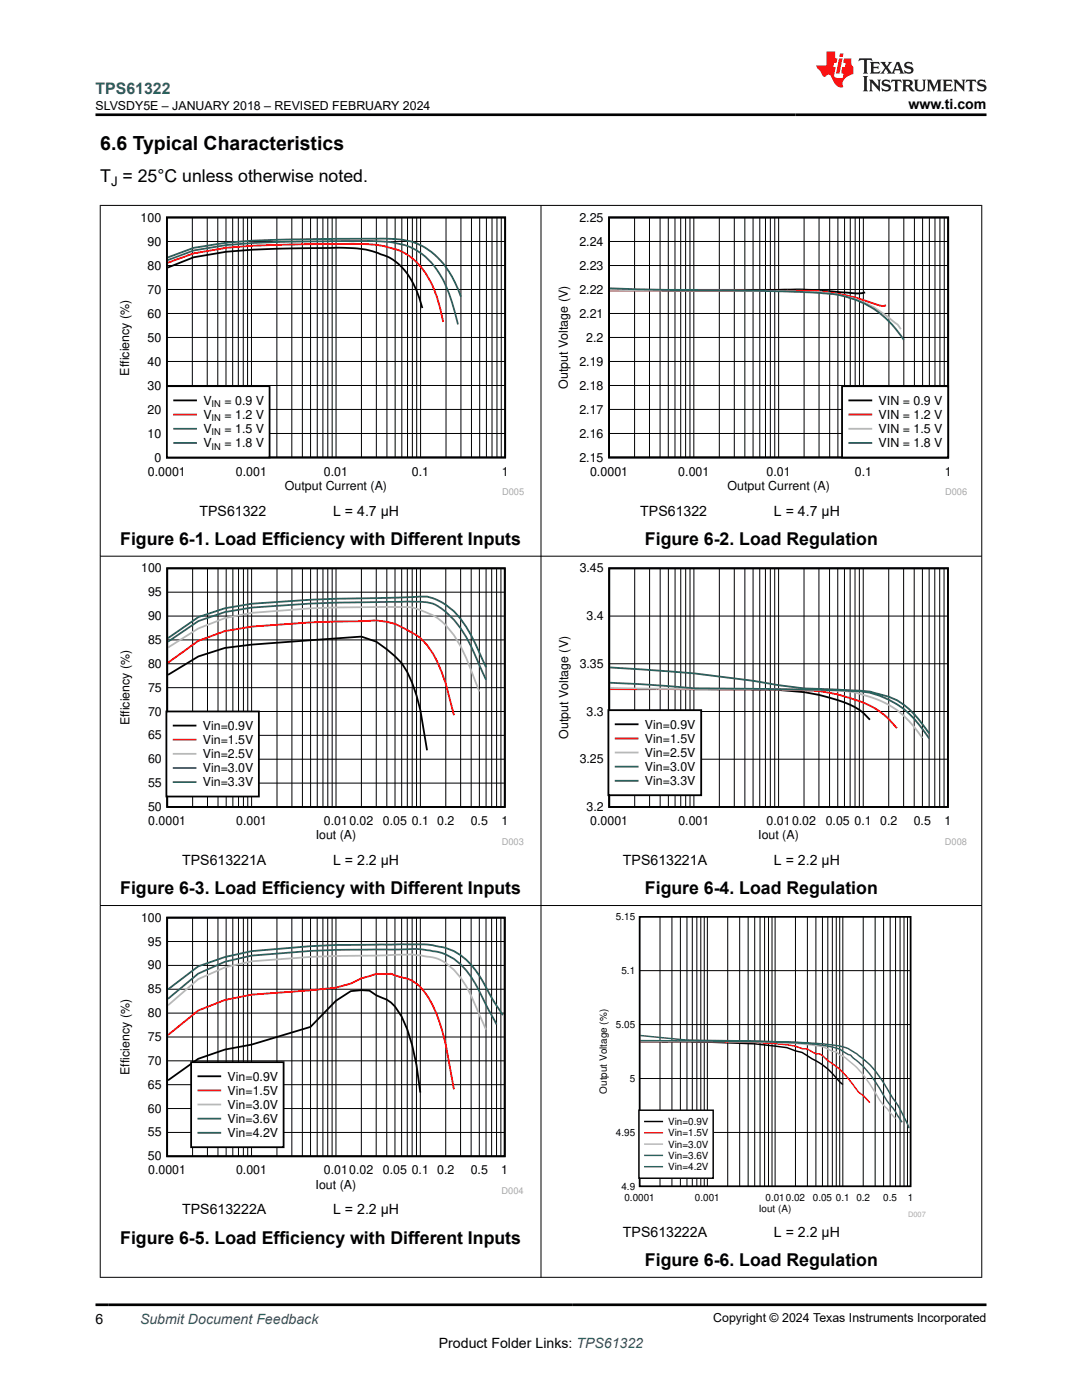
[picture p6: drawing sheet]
<svg xmlns="http://www.w3.org/2000/svg" width="216mm" height="279mm" viewBox="0 0 216 279" stroke-linecap="round" stroke-linejoin="round" font-family="sans-serif">
<path d="M33.3 43.4h67.5v47.9h-67.5zM33.5 53.4l5.1-2.1a103.4 103.4 0 0 1 19.6-1.7l6.5-.1a28.5 28.5 0 0 1 10.7 1 11 11 0 0 1 7.1 6.1l1.2 2.9 .6 2" fill="none" stroke="#000" stroke-width=".36"/>
<g fill="none" stroke="#000" stroke-width=".2">
<path d="M33.3 57.8h67.5M33.3 53h67.5M33.3 48.2h67.5M38.4 43.4v47.9M41.4 43.4v47.9M43.5 43.4v47.9M45.1 43.4v47.9M46.4 43.4v47.9M47.6 43.4v47.9M48.5 43.4v47.9M49.4 43.4v47.9M50.2 43.4v47.9"/>
<path d="M55.2 43.4v47.9M58.2 43.4v47.9M60.3 43.4v47.9M62 43.4v47.9M63.3 43.4v47.9M64.4 43.4v47.9M65.4 43.4v47.9M66.3 43.4v47.9M67.1 43.4v47.9M72.1 43.4v47.9M75.1 43.4v47.9M77.2 43.4v47.9"/>
<path d="M78.8 43.4v47.9M80.2 43.4v47.9M81.3 43.4v47.9M82.3 43.4v47.9M83.1 43.4v47.9M83.9 43.4v47.9M89 43.4v47.9M92 43.4v47.9M94.1 43.4v47.9M95.7 43.4v47.9M97.1 43.4v47.9M98.2 43.4v47.9"/>
<path d="M99.2 43.4v47.9M100 43.4v47.9M33.3 76.9h67.5M33.3 72.1h67.5M33.3 67.3h67.5M33.3 62.6h67.5M33.3 86.5h67.5M33.3 81.7h67.5"/>
</g>
<path d="M33.5 52.4l5.1-1.8a101.1 101.1 0 0 1 19.6-1.8l6.5-.1a68.2 68.2 0 0 1 11.9 .4 11.9 11.9 0 0 1 6.5 3.2 19 19 0 0 1 4.7 9.1l.6 2.9" fill="none" stroke="#f00" stroke-width=".36"/>
<path d="M33.5 51.9l5.1-1.9a107.5 107.5 0 0 1 19.6-1.8l10.7-.1a58.6 58.6 0 0 1 10 .4 12.1 12.1 0 0 1 8.9 6.3 32.5 32.5 0 0 1 3.6 9.9" fill="none" stroke="#295c75" stroke-width=".36"/>
<path d="M33.5 51.4l5.1-1.9a116.5 116.5 0 0 1 22-1.7l10.6-.1a50.6 50.6 0 0 1 10.7 .5 14.1 14.1 0 0 1 8.9 8.2l1.2 2.8" fill="none" stroke="#286b48" stroke-width=".36"/>
<path d="M33.3 77.1h20.5v14.2h-20.5z" fill-rule="evenodd" fill="#fff"/>
<path d="M33.3 77.1h20.5v14.2h-20.5zM34.8 79.9h4.3" fill="none" stroke="#000" stroke-width=".36"/>
<path d="M34.8 82.7h4.3" fill="none" stroke="#f00" stroke-width=".36"/>
<path d="M34.8 85.6h4.3" fill="none" stroke="#295c75" stroke-width=".36"/>
<path d="M34.8 88.4h4.3" fill="none" stroke="#286b48" stroke-width=".36"/>
<path d="M110.9 42.4h82.1v56.5h-82.1z" fill-rule="evenodd" fill="#fff"/>
<path d="M121.5 43.4h67.7v47.9h-67.7zM121.7 57.9h30.1a111.8 111.8 0 0 1 19 .7l1.8-.2" fill="none" stroke="#000" stroke-width=".37"/>
<g fill="none" stroke="#000" stroke-width=".2">
<path d="M121.5 57.8h67.7M121.5 53h67.7M121.5 48.2h67.7M126.6 43.4v47.9M129.6 43.4v47.9M131.7 43.4v47.9M133.3 43.4v47.9M134.7 43.4v47.9M135.8 43.4v47.9M136.8 43.4v47.9M137.7 43.4v47.9M138.4 43.4v47.9"/>
<path d="M143.5 43.4v47.9M146.5 43.4v47.9M148.6 43.4v47.9M150.3 43.4v47.9M151.6 43.4v47.9M152.7 43.4v47.9M153.7 43.4v47.9M154.6 43.4v47.9M155.4 43.4v47.9M160.4 43.4v47.9M163.4 43.4v47.9M165.6 43.4v47.9"/>
<path d="M167.2 43.4v47.9M168.5 43.4v47.9M169.7 43.4v47.9M170.6 43.4v47.9M171.5 43.4v47.9M172.3 43.4v47.9M177.4 43.4v47.9M180.3 43.4v47.9M182.5 43.4v47.9M184.1 43.4v47.9M185.4 43.4v47.9M186.6 43.4v47.9"/>
<path d="M187.6 43.4v47.9M188.4 43.4v47.9M121.5 76.9h67.7M121.5 72.1h67.7M121.5 67.3h67.7M121.5 62.6h67.7M121.5 86.5h67.7M121.5 81.7h67.7"/>
</g>
<path d="M121.7 58h33.7a51 51 0 0 1 15.4 1.4l3.6 1.2a3.5 3.5 0 0 0 2.4 .3" fill="none" stroke="#f00" stroke-width=".37"/>
<path d="M121.7 57.8l35.5 .3a51.6 51.6 0 0 1 11.3 1 21.7 21.7 0 0 1 10.1 5.3l.5 .4 .7 .9" fill="none" stroke="#b8b8b8" stroke-width=".37"/>
<path d="M121.7 57.5l11.7 .4 25 .3a49.7 49.7 0 0 1 10.7 1.1 18.8 18.8 0 0 1 11.2 8.5" fill="none" stroke="#295c75" stroke-width=".37"/>
<path d="M168 77.1h21.2v14.2h-21.2z" fill-rule="evenodd" fill="#fff"/>
<path d="M168 77.1h21.2v14.2h-21.2zM169.5 79.9h4.4" fill="none" stroke="#000" stroke-width=".37"/>
<path d="M169.5 82.7h4.4" fill="none" stroke="#f00" stroke-width=".37"/>
<path d="M169.5 85.6h4.4" fill="none" stroke="#b8b8b8" stroke-width=".37"/>
<path d="M169.5 88.4h4.4" fill="none" stroke="#295c75" stroke-width=".37"/>
<path d="M23.5 112.4h81v56.2h-81z" fill-rule="evenodd" fill="#fff"/>
<path d="M33.4 113.4h67.3v47.6h-67.3zM33.5 134.7l6.1-3.7 5.3-1.7 5.3-.7 21.9-1.6 3 1.1 2.1 1.5a12.8 12.8 0 0 1 5 6.7l.9 2.5 .8 2.9 1.3 8" fill="none" stroke="#000" stroke-width=".36"/>
<g fill="none" stroke="#000" stroke-width=".2">
<path d="M33.4 118.2h67.3M38.4 113.4v47.7M41.4 113.4v47.7M43.5 113.4v47.7M45.1 113.4v47.7M46.5 113.4v47.7M47.6 113.4v47.7M48.6 113.4v47.7M49.4 113.4v47.7M50.2 113.4v47.7M55.3 113.4v47.7M58.2 113.4v47.7"/>
<path d="M60.3 113.4v47.7M62 113.4v47.7M63.3 113.4v47.7M64.4 113.4v47.7M65.4 113.4v47.7M66.3 113.4v47.7M67 113.4v47.7M72.1 113.4v47.7M75.1 113.4v47.7M77.2 113.4v47.7M78.8 113.4v47.7M80.1 113.4v47.7"/>
<path d="M81.3 113.4v47.7M82.2 113.4v47.7M83.1 113.4v47.7M83.9 113.4v47.7M89 113.4v47.7M91.9 113.4v47.7M94 113.4v47.7M95.7 113.4v47.7M97 113.4v47.7M98.1 113.4v47.7M99.1 113.4v47.7M100 113.4v47.7"/>
<path d="M33.4 137.2h67.3M33.4 132.5h67.3M33.4 127.7h67.3M33.4 123h67.3M33.4 156.3h67.3M33.4 151.5h67.3M33.4 146.8h67.3M33.4 142h67.3"/>
</g>
<path d="M33.5 132.3l6.1-4.4 5.3-2 5.3-.9 11.8-.8 10.1-.2a13.2 13.2 0 0 1 10.1 2.3 11.6 11.6 0 0 1 5.1 5.9l1.7 4.3 1.6 6.2" fill="none" stroke="#f00" stroke-width=".36"/>
<path d="M33.5 129.2l6.1-3.8 5.3-2 5.3-1.1a306.4 306.4 0 0 1 28.6-1.2 10.9 10.9 0 0 1 5.1 .7l1.3 .5a10.6 10.6 0 0 1 5.4 4.5 42.4 42.4 0 0 1 4.3 9.3l.8 1.9" fill="none" stroke="#b8b8b8" stroke-width=".36"/>
<path d="M33.5 128.1l6.1-4.2 5.3-1.7 5.3-.9a411.5 411.5 0 0 1 28.6-1.2h4.3a7 7 0 0 1 5.9 2 26.1 26.1 0 0 1 6.7 10.6l1.3 3" fill="none" stroke="#295c75" stroke-width=".36"/>
<path d="M33.5 127.4l6.1-4.2 5.3-1.8 5.3-.9a483.6 483.6 0 0 1 28.6-1.2l3.4-.1a9.2 9.2 0 0 1 8.4 2.8 31.5 31.5 0 0 1 5.8 9.8l.6 1.4" fill="none" stroke="#286b48" stroke-width=".36"/>
<path d="M33.2 142h18.5v17h-18.5z" fill-rule="evenodd" fill="#fff"/>
<path d="M33.2 142h18.5v17h-18.5zM34.7 144.8h4.3" fill="none" stroke="#000" stroke-width=".36"/>
<path d="M34.7 147.6h4.3" fill="none" stroke="#f00" stroke-width=".36"/>
<path d="M34.7 150.4h4.3" fill="none" stroke="#b8b8b8" stroke-width=".36"/>
<path d="M34.7 153.3h4.3" fill="none" stroke="#295c75" stroke-width=".36"/>
<path d="M34.7 156.1h4.3" fill="none" stroke="#286b48" stroke-width=".36"/>
<path d="M111 112.4h81.9v56.2h-81.9z" fill-rule="evenodd" fill="#fff"/>
<path d="M121.6 113.4h67.5v47.6h-67.5zM121.7 137.5l33.7 .2a33.2 33.2 0 0 1 16.1 4l2.1 1.9" fill="none" stroke="#000" stroke-width=".36"/>
<g fill="none" stroke="#000" stroke-width=".2">
<path d="M126.6 113.4v47.7M129.6 113.4v47.7M131.7 113.4v47.7M133.4 113.4v47.7M134.7 113.4v47.7M135.8 113.4v47.7M136.8 113.4v47.7M137.7 113.4v47.7M138.5 113.4v47.7M143.5 113.4v47.7M146.5 113.4v47.7M148.6 113.4v47.7"/>
<path d="M150.3 113.4v47.7M151.6 113.4v47.7M152.7 113.4v47.7M153.7 113.4v47.7M154.6 113.4v47.7M155.4 113.4v47.7M160.4 113.4v47.7M163.4 113.4v47.7M165.5 113.4v47.7M167.2 113.4v47.7M168.5 113.4v47.7M169.6 113.4v47.7"/>
<path d="M170.6 113.4v47.7M171.5 113.4v47.7M172.2 113.4v47.7M177.3 113.4v47.7M180.3 113.4v47.7M182.4 113.4v47.7M184.1 113.4v47.7M185.4 113.4v47.7M186.5 113.4v47.7M187.5 113.4v47.7M188.4 113.4v47.7M121.6 132.5h67.6"/>
<path d="M121.6 123h67.6M121.6 151.5h67.6M121.6 142h67.6"/>
</g>
<path d="M121.7 137.5h16.8a392 392 0 0 1 24.9 .4 33 33 0 0 1 11.8 3.9 15.8 15.8 0 0 1 3.8 3.5" fill="none" stroke="#f00" stroke-width=".36"/>
<path d="M121.7 137.3l6.1 .1a1247.8 1247.8 0 0 1 39.4 .5 23.3 23.3 0 0 1 8.5 2 18.7 18.7 0 0 1 8.4 7.4" fill="none" stroke="#b8b8b8" stroke-width=".36"/>
<path d="M121.7 136.3l6.1 .2 10.7 .9 30 .4a18.8 18.8 0 0 1 8.1 1.5 19.4 19.4 0 0 1 8.8 8.1" fill="none" stroke="#295c75" stroke-width=".36"/>
<path d="M121.7 133.2a287.9 287.9 0 0 1 33.7 3.5l5 .7 8.1 .3a24.6 24.6 0 0 1 8.1 1.1 13.2 13.2 0 0 1 7.5 5.7l1.3 1.9" fill="none" stroke="#286b48" stroke-width=".36"/>
<path d="M121.4 141.7h18.5v17h-18.5z" fill-rule="evenodd" fill="#fff"/>
<path d="M121.4 141.7h18.5v17h-18.5zM122.9 144.5h4.3" fill="none" stroke="#000" stroke-width=".36"/>
<path d="M122.9 147.4h4.3" fill="none" stroke="#f00" stroke-width=".36"/>
<path d="M122.9 150.2h4.3" fill="none" stroke="#b8b8b8" stroke-width=".36"/>
<path d="M122.9 153h4.3" fill="none" stroke="#295c75" stroke-width=".36"/>
<path d="M122.9 155.8h4.3" fill="none" stroke="#286b48" stroke-width=".36"/>
<path d="M23.5 182.1h81v56.2h-81z" fill-rule="evenodd" fill="#fff"/>
<path d="M33.4 183.1h67.3v47.7h-67.3zM33.5 215.6l6.1-4.3 5.3-1.8 5.3-1 11.8-3.6 5-5.2 3-1.9 2.1-.2 1.6 .1 1.4 .9 1.1 .5a6.4 6.4 0 0 1 3.9 3.8 43 43 0 0 1 3.8 15.1" fill="none" stroke="#000" stroke-width=".36"/>
<g fill="none" stroke="#000" stroke-width=".2">
<path d="M33.4 197.4h67.3M33.4 192.7h67.3M33.4 187.9h67.3M38.4 183.1v47.7M41.4 183.1v47.7M43.5 183.1v47.7M45.1 183.1v47.7M46.5 183.1v47.7M47.6 183.1v47.7M48.6 183.1v47.7M49.4 183.1v47.7M50.2 183.1v47.7"/>
<path d="M55.3 183.1v47.7M58.2 183.1v47.7M60.3 183.1v47.7M62 183.1v47.7M63.3 183.1v47.7M64.4 183.1v47.7M65.4 183.1v47.7M66.3 183.1v47.7M67 183.1v47.7M72.1 183.1v47.7M75.1 183.1v47.7M77.2 183.1v47.7"/>
<path d="M78.8 183.1v47.7M80.1 183.1v47.7M81.3 183.1v47.7M82.2 183.1v47.7M83.1 183.1v47.7M83.9 183.1v47.7M88.9 183.1v47.7M91.9 183.1v47.7M94 183.1v47.7M95.6 183.1v47.7M97 183.1v47.7M98.1 183.1v47.7"/>
<path d="M99.1 183.1v47.7M99.9 183.1v47.7M33.4 216.5h67.3M33.4 211.7h67.3M33.4 207h67.3M33.4 202.2h67.3M33.4 226h67.3M33.4 221.2h67.3"/>
</g>
<path d="M33.5 206.6l6.1-4.9 5.3-2.1 5.3-1.1 11.8-.9 5-.5 3-.8 2.1-1.1 3-.9h2.9l2.1 .8a7.2 7.2 0 0 1 5.1 3.5 29.7 29.7 0 0 1 3.7 9.8l1.7 9" fill="none" stroke="#f00" stroke-width=".36"/>
<path d="M33.5 200.6l6.1-5.2 5.3-2.3 5.3-1.2a208.9 208.9 0 0 1 21.9-1.2l8-.2a22.3 22.3 0 0 1 6.7 .7l1 .3a11.4 11.4 0 0 1 5.2 5.3l1 1.9 3 6.8" fill="none" stroke="#b8b8b8" stroke-width=".36"/>
<path d="M33.5 199.3l6.1-5 5.3-2.4 5.3-1.2a184.1 184.1 0 0 1 21.9-1.2h5.9a37.3 37.3 0 0 1 7.8 .2l.5 .1a9.3 9.3 0 0 1 6.7 3.9 46.6 46.6 0 0 1 4.6 8l1.5 2.8" fill="none" stroke="#295c75" stroke-width=".36"/>
<path d="M33.5 197.5l6.1-4.6 5.3-1.9 5.3-1.2a165.1 165.1 0 0 1 21.9-1.2l9.2-.1a22.4 22.4 0 0 1 7.6 .7 12.9 12.9 0 0 1 7.4 6.7l1.8 3.2 2.2 3.5" fill="none" stroke="#286b48" stroke-width=".36"/>
<path d="M38.1 212h18.5v17h-18.5z" fill-rule="evenodd" fill="#fff"/>
<path d="M38.1 212h18.5v17h-18.5zM39.6 214.8h4.4" fill="none" stroke="#000" stroke-width=".36"/>
<path d="M39.6 217.6h4.4" fill="none" stroke="#f00" stroke-width=".36"/>
<path d="M39.6 220.4h4.4" fill="none" stroke="#b8b8b8" stroke-width=".36"/>
<path d="M39.6 223.3h4.4" fill="none" stroke="#295c75" stroke-width=".36"/>
<path d="M39.6 226.1h4.4" fill="none" stroke="#286b48" stroke-width=".36"/>
<path d="M119.2 182.1h65.5v60.7h-65.5z" fill-rule="evenodd" fill="#fff"/>
<path d="M127.6 183h54.1v53.8h-54.1zM127.8 207.9a399.6 399.6 0 0 1 22.8 .4l6.4 .8 3 .9 2.8 1.7a14.6 14.6 0 0 1 4.8 4.2l.6 .5" fill="none" stroke="#000" stroke-width=".29"/>
<g fill="none" stroke="#000" stroke-width=".2">
<path d="M127.6 193.7h54.1M131.7 183v53.8M134.1 183v53.8M135.8 183v53.8M137.1 183v53.8M138.1 183v53.8M139 183v53.8M139.8 183v53.8M140.5 183v53.8M141.1 183v53.8M145.2 183v53.8M147.6 183v53.8"/>
<path d="M149.3 183v53.8M150.6 183v53.8M151.7 183v53.8M152.6 183v53.8M153.3 183v53.8M154 183v53.8M154.7 183v53.8M158.7 183v53.8M161.1 183v53.8M162.8 183v53.8M164.1 183v53.8M165.2 183v53.8"/>
<path d="M166.1 183v53.8M166.9 183v53.8M167.6 183v53.8M168.2 183v53.8M172.2 183v53.8M174.6 183v53.8M176.3 183v53.8M177.6 183v53.8M178.7 183v53.8M179.6 183v53.8M180.4 183v53.8M181.1 183v53.8"/>
<path d="M127.6 215.2h54.1M127.6 204.5h54.1M127.6 226h54.1"/>
</g>
<path d="M127.8 207.8l13.3 .1a91.1 91.1 0 0 1 17.6 .9l1.3 .5h1.1l1.7 1h.7l.6 .3 1.1 1.1a20.3 20.3 0 0 1 6.1 6.2l.9 .7 1.4 1.5" fill="none" stroke="#f00" stroke-width=".29"/>
<path d="M127.8 207.8l22.8 .1 4.1 .2a70.7 70.7 0 0 1 9.4 .8l2 .9 .8 .1 .7 .6a7.1 7.1 0 0 1 2.6 1.8 23.4 23.4 0 0 1 5.3 7.3l3.2 3.6" fill="none" stroke="#b8b8b8" stroke-width=".29"/>
<path d="M127.8 207.7l26.9 .3a56.2 56.2 0 0 1 12.2 1.2l.7 .2 1.6 1.1 .5 .1 .5 .5a19.5 19.5 0 0 1 6.1 7.5l.7 1.1 1.2 1.4 1.8 2.9" fill="none" stroke="#295c75" stroke-width=".29"/>
<path d="M127.8 206.7l9.1 .9 13.7 .1 12.2 .5a25.2 25.2 0 0 1 6.4 1.1l1 .5a19.8 19.8 0 0 1 7.4 8.5 30.5 30.5 0 0 1 3.8 6.8" fill="none" stroke="#286b48" stroke-width=".29"/>
<path d="M127.5 221.6h14.8v13.5h-14.8z" fill-rule="evenodd" fill="#fff"/>
<path d="M127.5 221.6h14.8v13.5h-14.8zM128.7 223.8h3.5" fill="none" stroke="#000" stroke-width=".29"/>
<path d="M128.7 226.1h3.5" fill="none" stroke="#f00" stroke-width=".29"/>
<path d="M128.7 228.3h3.5" fill="none" stroke="#b8b8b8" stroke-width=".29"/>
<path d="M128.7 230.6h3.5" fill="none" stroke="#295c75" stroke-width=".29"/>
<path d="M128.7 232.8h3.5" fill="none" stroke="#286b48" stroke-width=".29"/>
<path d="M19.9 41h176.1M20 40.9v214.1M107.9 40.9v214.1M195.9 40.9v214.1M19.9 111h176.1M19.9 180.7h176.1M19.9 254.9h176.1" fill="none" stroke="#000" stroke-width=".2"/>
<path d="M171.5 11.6l-.2 .6 .5-.2h.6v.1v2.2l-.2 .4h1l-.2-.4v-2.2v-.1h.5l.5 .2-.1-.6zM173.6 12.4l.2 .3v1.6l-.2 .4h1.9l.1-.6a1.08 1.08 0 0 1-1.3 .2v-.7h.6l.4 .2v-.7l-.4 .2h-.6v-.5l.2-.2a1 1 0 0 1 1 .3l-.1-.5zM175.7 12.4l.9 1.1-1 1.2h.9l-.2-.2 .5-.8 .4 .8-.2 .2h1.6l-.2-.2 .2-.5h.9l.1 .5-.1 .2h.9l-.2-.4-.8-1.9h-.5l-.9 2.1-.9-1.1 .9-1h-.8l.2 .2-.4 .6-.4-.6 .2-.2zM179 12.8l.4 1h-.7zM180.7 12.5a.65 .65 0 0 0-.2 .7 .65 .65 0 0 0 .6 .5l.6 .1 .1 .3a.79 .79 0 0 1-.7 .4 .79 .79 0 0 1-.7-.5l.1 .7 .2-.1a.93 .93 0 0 0 1.1 0 .93 .93 0 0 0 .4-.9 1.46 1.46 0 0 0-1.2-.6l-.1-.3a1.09 1.09 0 0 1 1.2 .2l-.2-.6-.1 .1-.5-.2zM172.2 15.2l.2 .4v2.2l-.2 .4h1l-.2-.4v-2.2l.2-.4zM173.4 15.9l.2 .4v1.5l-.2 .4h.8l-.3-.4 .1-1.3 1.6 1.8v-2l.2-.4h-.7l.1 .2 .1 1.1-1.2-1.3zM176.2 16a.65 .65 0 0 0-.2 .8 .65 .65 0 0 0 .6 .4l.6 .2 .1 .2a.79 .79 0 0 1-.7 .4 .79 .79 0 0 1-.7-.5l.1 .7 .2-.1a.93 .93 0 0 0 1.1 .1 .93 .93 0 0 0 .4-1 1.46 1.46 0 0 0-1.2-.5l-.1-.4a1.09 1.09 0 0 1 1.2 .2l-.1-.6-.2 .1-.5-.1zM177.9 15.9l-.1 .6a.63 .63 0 0 1 .8-.3v1.6l-.3 .4h1l-.2-.4v-1.6a.66 .66 0 0 1 .8 .3l-.1-.6zM180 15.9l.2 .4v1.5l-.2 .4h1l-.2-.2-.1-.7h.5l.1 .2a.79 .79 0 0 0 1.2 .6l-1-.9a.61 .61 0 0 0 .6-.6 .61 .61 0 0 0-.5-.7zM180.8 16.2h.1a.47 .47 0 0 1 .5 .1 .47 .47 0 0 1 .1 .5l-.1 .1-.7 .1zM182.3 15.9l.2 .2a2.27 2.27 0 0 0 .4 2 1.04 1.04 0 0 0 1.7-.7v-1.3l.2-.2h-.8l.2 .4v1.1a.6 .6 0 0 1-.6 .6 .6 .6 0 0 1-.6-.6v-1.1l.3-.4zM184.9 15.9l.2 .4v1.5l-.2 .4h.8l-.3-.4v-1.4l.9 1.9 .9-1.9v1.4l-.3 .4h1l-.2-.4v-1.5l.2-.4h-.8l-.7 1.5-.6-1.5zM188.1 15.9l.2 .4v1.5l-.2 .4h1.9l.1-.6a1.09 1.09 0 0 1-1.3 .2v-.7h.6l.4 .2v-.6l-.4 .2h-.6v-.6l.2-.1a1.01 1.01 0 0 1 1 .3l-.1-.6zM190.2 15.9l.3 .4v1.5l-.3 .4h.8l-.2-.4v-1.3l1.6 1.8v-2l.2-.4h-.7l.2 .2v1.1l-1.2-1.3zM192.8 15.9l-.1 .6a.63 .63 0 0 1 .8-.3v1.6l-.3 .4h1l-.2-.4v-1.6a.66 .66 0 0 1 .8 .3l-.1-.6zM195.2 16a.65 .65 0 0 0-.2 .8 .65 .65 0 0 0 .6 .4l.6 .2 .2 .2a.79 .79 0 0 1-.7 .4 .79 .79 0 0 1-.7-.5l.1 .7 .2-.1a.93 .93 0 0 0 1 .1 .93 .93 0 0 0 .5-1 1.46 1.46 0 0 0-1.3-.5v-.4a1.09 1.09 0 0 1 1.2 .2l-.2-.6-.2 .1-.5-.1z" fill="#231f20"/>
<path d="M164.9 10.3v2.7h-2l.1 .4 .8 1a.95 .95 0 0 0 1 .9 .59 .59 0 0 1 .5-.4 .59 .59 0 0 1 .5 .3l.4 .8a1.59 1.59 0 0 0 2.1 1.4 1.61 1.61 0 0 1 1-2.3l1-.3-.1-1.5a1.59 1.59 0 0 1-.3-1.7h-1.5l-.2 .9h.6l-.2 .9h-.5l-.2 .9v.3l.4 .1-.1 .9h-.7a.73 .73 0 0 1-1-.7l.3-1.5h-.5l.1-.9h.5l.2-.9h-.5v-1.3zM167.4 11.6l-.6 3.1h.7l.6-3.1zM167.6 10.7l-.1 .6h.7l.1-.6z" fill="#ed1c24"/>
<path d="M19 22.9h177.8M19 260.4h177.8" fill="none" stroke="#000" stroke-width=".53"/>
<text font-size="3.9" x="20" y="29.9">6.6 Typical Characteristics</text>
<g font-size="3.5">
<text x="20" y="36.4">T = 25°C unless otherwise noted.</text>
<text x="24" y="108.8">Figure 6-1. Load Efficiency with Different Inputs</text>
<text x="128.7" y="108.8">Figure 6-2. Load Regulation</text>
<text x="24" y="178.5">Figure 6-3. Load Efficiency with Different Inputs</text>
<text x="128.7" y="178.5">Figure 6-4. Load Regulation</text>
<text x="24" y="248.2">Figure 6-5. Load Efficiency with Different Inputs</text>
<text x="128.7" y="252.7">Figure 6-6. Load Regulation</text>
</g>
<text font-size="3.2" fill="#00f" x="19" y="18.7">TPS61322</text>
<g font-size="2.8">
<text x="181.3" y="21.8">www.ti.com</text>
<text x="39.8" y="102.9">TPS61322</text>
<text x="66.5" y="102.9">L = 4.7 µH</text>
<text x="127.8" y="102.9">TPS61322</text>
<text x="154.4" y="102.9">L = 4.7 µH</text>
<text x="36.4" y="172.6">TPS613221A</text>
<text x="66.5" y="172.6">L = 2.2 µH</text>
<text x="124.3" y="172.6">TPS613221A</text>
<text x="154.4" y="172.6">L = 2.2 µH</text>
<text x="36.4" y="242.4">TPS613222A</text>
<text x="66.5" y="242.4">L = 2.2 µH</text>
<text x="124.3" y="246.8">TPS613222A</text>
<text x="154.4" y="246.8">L = 2.2 µH</text>
<text x="19" y="264.2">6</text>
<text x="87.6" y="269">Product Folder Links: TPS61322</text>
</g>
<text font-size="2.8" fill="#00f" x="27.9" y="264.2">Submit Document Feedback</text>
<text font-size="2.6" x="22.2" y="37.1">J</text>
<g font-size="2.5">
<text x="19" y="21.9">SLVSDY5E – JANUARY 2018 – REVISED FEBRUARY 2024</text>
<text x="28.1" y="44.2">100</text>
<text x="115.6" y="44.2">2.25</text>
<text x="29.5" y="53.8">80</text>
<text x="29.5" y="49">90</text>
<text x="115.6" y="53.8">2.23</text>
<text x="115.6" y="49">2.24</text>
<text x="29.5" y="58.6">70</text>
<text x="115.6" y="58.6">2.22</text>
<text x="29.5" y="63.4">60</text>
<text x="115.6" y="63.4">2.21</text>
<text x="29.5" y="68.2">50</text>
<text x="117" y="68.2">2.2</text>
<text x="25.8" y="74.9" transform="rotate(-90 25.8 74.9)">Efficiency (%)</text>
<text x="29.5" y="77.7">30</text>
<text x="29.5" y="73">40</text>
<text x="113.3" y="77.6" transform="rotate(-90 113.3 77.6)">Output Voltage (V)</text>
<text x="115.6" y="77.7">2.18</text>
<text x="115.6" y="73">2.19</text>
<text x="29.5" y="82.5">20</text>
<text x="40.6" y="80.8">V</text>
<text x="40.6" y="83.6">V</text>
<text x="44.8" y="80.8">= 0.9 V</text>
<text x="44.8" y="83.6">= 1.2 V</text>
<text x="115.6" y="82.5">2.17</text>
<text x="175.3" y="80.8">VIN = 0.9 V</text>
<text x="175.3" y="83.6">VIN = 1.2 V</text>
<text x="29.5" y="87.3">10</text>
<text x="40.6" y="86.5">V</text>
<text x="40.6" y="89.3">V</text>
<text x="44.8" y="86.5">= 1.5 V</text>
<text x="44.8" y="89.3">= 1.8 V</text>
<text x="115.6" y="87.3">2.16</text>
<text x="175.3" y="86.5">VIN = 1.5 V</text>
<text x="175.3" y="89.3">VIN = 1.8 V</text>
<text x="29.5" y="94.9">0.0001</text>
<text x="30.8" y="92.1">0</text>
<text x="47.1" y="94.9">0.001</text>
<text x="64.6" y="94.9">0.01</text>
<text x="82.2" y="94.9">0.1</text>
<text x="100.1" y="94.9">1</text>
<text x="115.6" y="92.1">2.15</text>
<text x="117.7" y="94.9">0.0001</text>
<text x="135.3" y="94.9">0.001</text>
<text x="153" y="94.9">0.01</text>
<text x="170.6" y="94.9">0.1</text>
<text x="188.5" y="94.9">1</text>
<text x="56.9" y="97.8">Output Current (A)</text>
<text x="145.2" y="97.8">Output Current (A)</text>
<text x="28.2" y="114.2">100</text>
<text x="29.5" y="119">95</text>
<text x="115.7" y="114.2">3.45</text>
<text x="29.5" y="123.8">90</text>
<text x="117" y="123.8">3.4</text>
<text x="29.5" y="128.5">85</text>
<text x="29.5" y="133.3">80</text>
<text x="115.7" y="133.3">3.35</text>
<text x="29.5" y="142.8">70</text>
<text x="29.5" y="138">75</text>
<text x="117" y="142.8">3.3</text>
<text x="25.9" y="144.8" transform="rotate(-90 25.9 144.8)">Efficiency (%)</text>
<text x="29.5" y="147.6">65</text>
<text x="40.5" y="145.7">Vin=0.9V</text>
<text x="40.5" y="148.5">Vin=1.5V</text>
<text x="113.3" y="147.4" transform="rotate(-90 113.3 147.4)">Output Voltage (V)</text>
<text x="128.7" y="145.4">Vin=0.9V</text>
<text x="128.7" y="148.2">Vin=1.5V</text>
<text x="29.5" y="152.3">60</text>
<text x="40.5" y="151.3">Vin=2.5V</text>
<text x="40.5" y="154.1">Vin=3.0V</text>
<text x="115.7" y="152.3">3.25</text>
<text x="128.7" y="151.1">Vin=2.5V</text>
<text x="128.7" y="153.9">Vin=3.0V</text>
<text x="29.5" y="157.1">55</text>
<text x="29.5" y="161.9">50</text>
<text x="40.5" y="157">Vin=3.3V</text>
<text x="117" y="161.9">3.2</text>
<text x="128.7" y="156.7">Vin=3.3V</text>
<text x="29.6" y="164.7">0.0001</text>
<text x="47.1" y="164.7">0.001</text>
<text x="63" y="167.5">Iout (A)</text>
<text x="64.6" y="164.7">0.010.02</text>
<text x="76.4" y="164.7">0.05</text>
<text x="82.2" y="164.7">0.1</text>
<text x="87.2" y="164.7">0.2</text>
<text x="93.9" y="164.7">0.5</text>
<text x="100" y="164.7">1</text>
<text x="117.8" y="164.7">0.0001</text>
<text x="135.4" y="164.7">0.001</text>
<text x="151.3" y="167.5">Iout (A)</text>
<text x="153" y="164.7">0.010.02</text>
<text x="164.8" y="164.7">0.05</text>
<text x="170.5" y="164.7">0.1</text>
<text x="175.6" y="164.7">0.2</text>
<text x="182.3" y="164.7">0.5</text>
<text x="188.5" y="164.7">1</text>
<text x="28.1" y="183.9">100</text>
<text x="29.5" y="188.7">95</text>
<text x="29.5" y="193.5">90</text>
<text x="29.5" y="203">80</text>
<text x="29.5" y="198.2">85</text>
<text x="29.5" y="207.8">75</text>
<text x="25.9" y="214.5" transform="rotate(-90 25.9 214.5)">Efficiency (%)</text>
<text x="29.5" y="212.5">70</text>
<text x="45.4" y="215.7">Vin=0.9V</text>
<text x="29.5" y="217.3">65</text>
<text x="45.4" y="218.5">Vin=1.5V</text>
<text x="45.4" y="221.3">Vin=3.0V</text>
<text x="29.5" y="226.8">55</text>
<text x="29.5" y="222">60</text>
<text x="45.4" y="224.1">Vin=3.6V</text>
<text x="45.4" y="226.9">Vin=4.2V</text>
<text x="29.5" y="231.6">50</text>
<text x="29.6" y="234.4">0.0001</text>
<text x="47.1" y="234.4">0.001</text>
<text x="63" y="237.2">Iout (A)</text>
<text x="64.6" y="234.4">0.010.02</text>
<text x="76.4" y="234.4">0.05</text>
<text x="82.2" y="234.4">0.1</text>
<text x="87.2" y="234.4">0.2</text>
<text x="93.9" y="234.4">0.5</text>
<text x="100" y="234.4">1</text>
<text x="142.3" y="263.9">Copyright © 2024 Texas Instruments Incorporated</text>
</g>
<g font-size="2">
<text x="122.9" y="183.6">5.15</text>
<text x="124" y="194.4">5.1</text>
<text x="122.9" y="205.1">5.05</text>
<text x="125.6" y="215.9">5</text>
<text x="121.1" y="218.2" transform="rotate(-90 121.1 218.2)">Output Voltage (%)</text>
<text x="122.9" y="226.7">4.95</text>
<text x="133.3" y="224.5">Vin=0.9V</text>
<text x="133.3" y="226.8">Vin=1.5V</text>
<text x="133.3" y="229">Vin=3.0V</text>
<text x="133.3" y="231.3">Vin=3.6V</text>
<text x="133.3" y="233.5">Vin=4.2V</text>
<text x="124" y="237.4">4.9</text>
<text x="124.6" y="239.7">0.0001</text>
<text x="138.7" y="239.7">0.001</text>
<text x="152.7" y="239.7">0.010.02</text>
<text x="162.2" y="239.7">0.05</text>
<text x="166.8" y="239.7">0.1</text>
<text x="170.9" y="239.7">0.2</text>
<text x="176.2" y="239.7">0.5</text>
<text x="181.1" y="239.7">1</text>
<text x="151.4" y="241.9">Iout (A)</text>
</g>
<g font-size="1.9">
<text x="42.2" y="81.2">IN</text>
<text x="42.2" y="84">IN</text>
<text x="42.2" y="86.9">IN</text>
<text x="42.2" y="89.7">IN</text>
</g>
<g font-size="1.9" fill="#a8a8a8">
<text x="100.2" y="98.9">D005</text>
<text x="188.6" y="98.9">D006</text>
<text x="100.1" y="168.6">D003</text>
<text x="188.5" y="168.6">D008</text>
<text x="100.1" y="238.3">D004</text>
</g>
<text font-size="1.5" fill="#a8a8a8" x="181.2" y="242.8">D007</text>
</svg>
